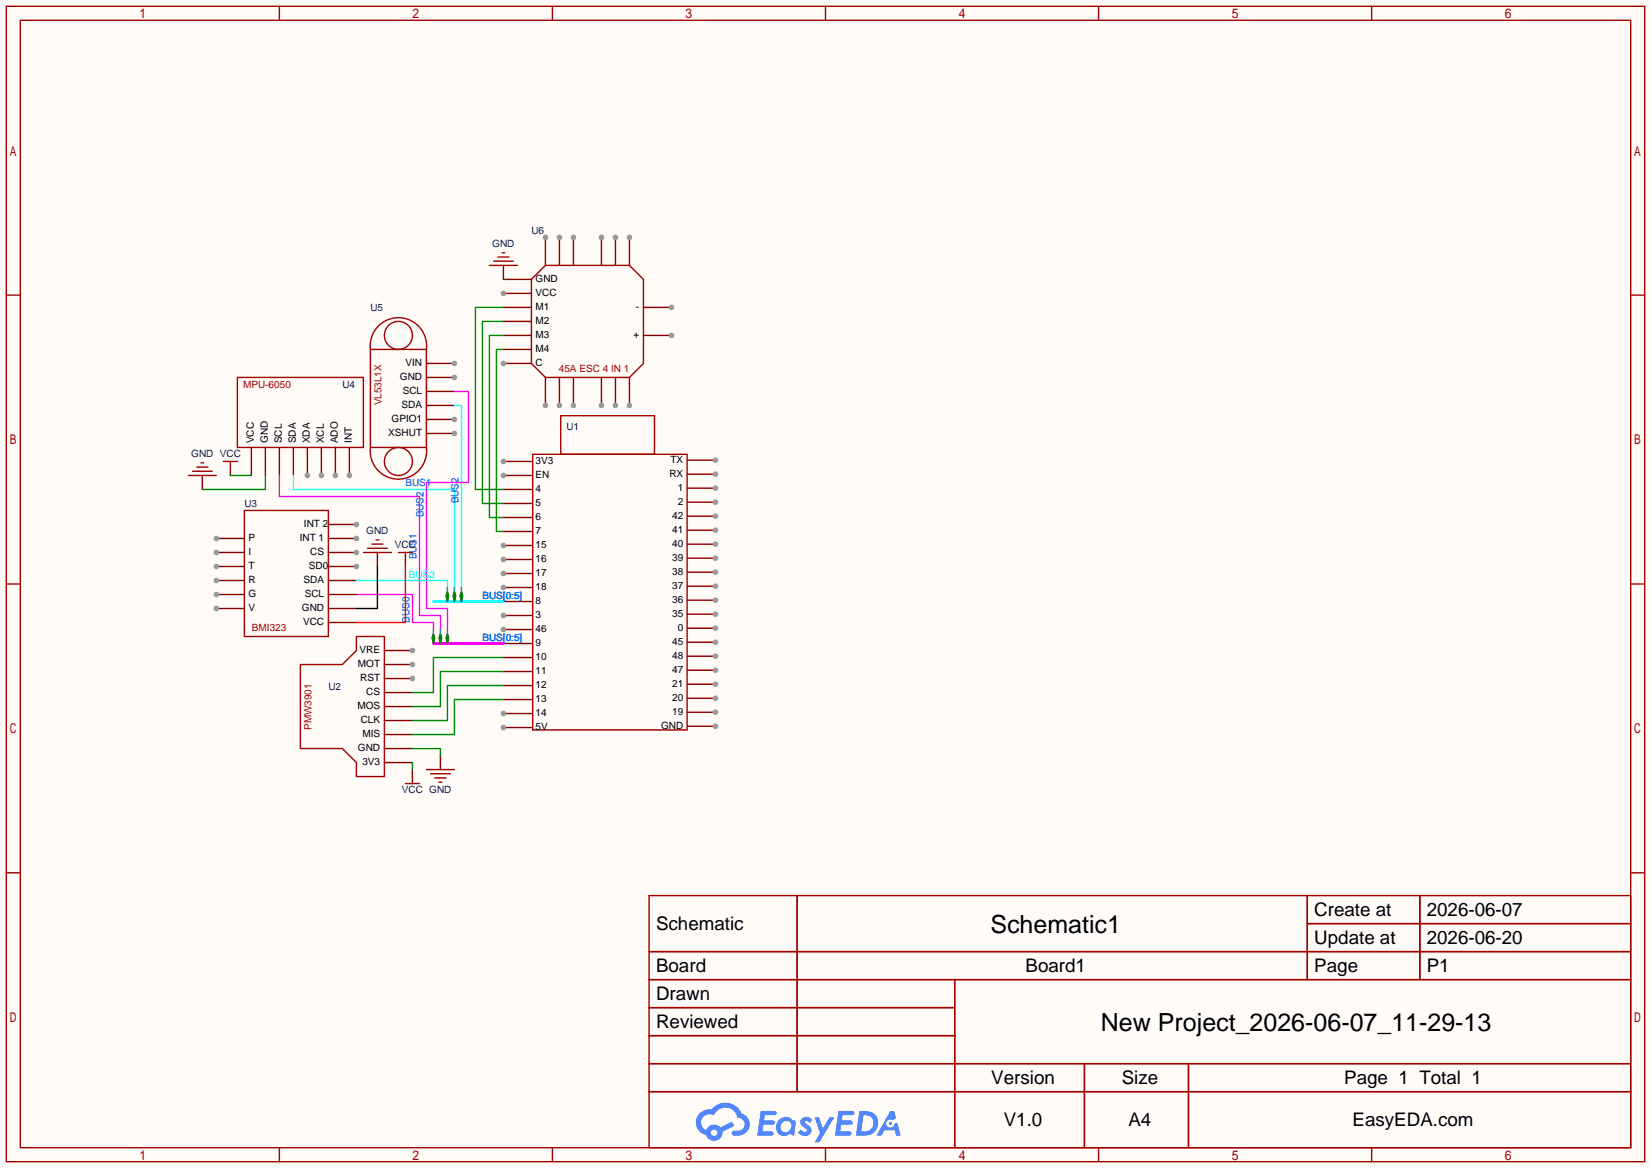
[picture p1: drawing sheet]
<svg xmlns="http://www.w3.org/2000/svg" width="299mm" height="212mm" viewBox="0 0 299 212" stroke-linecap="round" stroke-linejoin="round" font-family="sans-serif">
<path d="M0 0h299.5v211.8h-299.5z" fill="#fffcf7"/>
<g fill="none" stroke="#a10000" stroke-width=".25">
<path d="M1.1 1.1h297.2v209.6h-297.2zM3.7 3.7h292.1v204.5h-292.1zM50.7 1.1v2.6M100.2 1.1v2.6M149.7 1.1v2.6M199.3 1.1v2.6M248.8 1.1v2.6M1.1 53.5h2.6M295.8 53.5h2.5M1.1 105.9h2.6M295.8 105.9h2.5M1.1 158.3h2.6"/>
<path d="M295.8 158.3h2.5M117.7 162.4h178.1v45.8h-178.1zM117.7 172.6h178.1M117.7 177.7h178.1M144.6 162.4v35.6M173.2 177.7v30.5M237.1 162.4v15.3M237.1 167.5h58.7M257.5 162.4v15.3M117.7 182.8h55.5M117.7 192.9h178.1M117.7 187.8h55.5"/>
<path d="M117.7 198h178.1M196.7 192.9v15.3M215.6 192.9v15.3M50.7 208.2v2.5M100.2 208.2v2.5M149.7 208.2v2.5M199.3 208.2v2.5M248.8 208.2v2.5"/>
</g>
<g fill="#5487ff">
<path d="M145.5 202.8a1.3 1.3 0 0 1 1.8 .3l-.4 .6a.54 .54 0 0 0-.9-.2l.1 .2a1.58 1.58 0 0 1 1.1 1.6 1.43 1.43 0 0 1-2.5 .1l.5-.6a.64 .64 0 0 0 .5 .5 .64 .64 0 0 0 .7-.3l-.2-.2a1.6 1.6 0 0 1-1-1.6z"/>
<path d="M147.7 202.7h.9l.7 1.9 1.1-1.9h.9l-2.7 4.5h-.9l1-1.7z"/>
<path d="M138 201.5h1.6a1.31 1.31 0 0 1 1.2 .2 .4 .4 0 0 1-.3 .6h-1.8l-.1 .9h1.6a.4 .4 0 0 1 .4 .4 .4 .4 0 0 1-.4 .4h-1.7l-.2 1.2h.8a1.23 1.23 0 0 1 1.2 .2 .39 .39 0 0 1-.3 .6h-2.7z"/>
<path d="M152.1 201.5h1.6a1.32 1.32 0 0 1 1.3 .2 .39 .39 0 0 1-.4 .6h-1.7l-.2 .9h1.7a.4 .4 0 0 1 .3 .4 .4 .4 0 0 1-.4 .4h-1.7l-.2 1.2h.8a1.23 1.23 0 0 1 1.2 .2 .39 .39 0 0 1-.3 .6h-2.7z"/>
<path d="M161.5 201.5h.7l.4 1.3-.7 .4a.75 .75 0 0 0-1.1 .3 .75 .75 0 0 0 .5 1 .75 .75 0 0 0 .9-.6l.6-.3 .6 2.4h-.9l-.2-1h-1.9l-.5 1h-.9z"/>
<path d="M155.9 201.5l-.7 4.5h1.5a2.27 2.27 0 0 0 2.6-2.3 2.27 2.27 0 0 0-2.7-2.2zM156.6 202.3a1.5 1.5 0 0 1 1.8 1.5 1.5 1.5 0 0 1-1.9 1.4h-.3z"/>
<path d="M141.3 203.1a1.62 1.62 0 0 0-.4 2.1 1.62 1.62 0 0 0 2 .7l.4-.3 .3 .3 .5 .1 .3-2.5-.2-.3h-.4a1.58 1.58 0 0 0-2.5-.1zM141.9 203.6a.99 .99 0 0 1 1.6 .3 .99 .99 0 0 1-.9 1.4 .94 .94 0 0 1-1-.5 .94 .94 0 0 1 .3-1.2z"/>
<path d="M126.9 201.9a2.37 2.37 0 0 0 1.2 4 1.54 1.54 0 0 0 1.7 1 1.54 1.54 0 0 0 1.3-1.6l2.1-1.1-.5-.8-2 1.1a1.57 1.57 0 0 0-2.6 .4 1.5 1.5 0 0 1-.8-2.1 1.5 1.5 0 0 1 2.2-.5 2.23 2.23 0 0 1 2.3-1.4 2.23 2.23 0 0 1 2 1.8 1.16 1.16 0 0 1 1.2 1.1 1.16 1.16 0 0 1-1 1.3h-.7a.47 .47 0 0 0-.6 .3 .47 .47 0 0 0 .4 .6 2.23 2.23 0 0 0 2.3-.7 2.23 2.23 0 0 0 .4-2.3 2.16 2.16 0 0 0-1.3-1.1 3.2 3.2 0 0 0-5.4-.7l-1.2 .1zM129 205.4a.58 .58 0 0 1 1.1 0 .58 .58 0 0 1-1.1 0z"/>
<circle cx="161.5" cy="203.8" r=".28"/>
</g>
<path d="M101.7 75.4h17v7h-17zM96.6 82.4h28v50h-28z" fill="none" stroke="#a10000" stroke-width=".25"/>
<path d="M91.3 83.7h5.1" fill="none" stroke="#870000" stroke-width=".25"/>
<circle cx="91.3" cy="83.7" r=".51" fill="#999"/>
<path d="M91.3 86.2h5.1" fill="none" stroke="#870000" stroke-width=".25"/>
<circle cx="91.3" cy="86.2" r=".51" fill="#999"/>
<path d="M91.3 88.8h5.1M91.3 91.3h5.1M91.3 93.9h5.1M91.3 96.4h5.1M91.3 98.9h5.1" fill="none" stroke="#870000" stroke-width=".25"/>
<circle cx="91.3" cy="98.9" r=".51" fill="#999"/>
<path d="M91.3 101.5h5.1" fill="none" stroke="#870000" stroke-width=".25"/>
<circle cx="91.3" cy="101.5" r=".51" fill="#999"/>
<path d="M91.3 104h5.1" fill="none" stroke="#870000" stroke-width=".25"/>
<circle cx="91.3" cy="104" r=".51" fill="#999"/>
<path d="M91.3 106.6h5.1" fill="none" stroke="#870000" stroke-width=".25"/>
<circle cx="91.3" cy="106.6" r=".51" fill="#999"/>
<path d="M91.3 109.1h5.1M91.3 111.6h5.1" fill="none" stroke="#870000" stroke-width=".25"/>
<circle cx="91.3" cy="111.6" r=".51" fill="#999"/>
<path d="M91.3 114.2h5.1" fill="none" stroke="#870000" stroke-width=".25"/>
<circle cx="91.3" cy="114.2" r=".51" fill="#999"/>
<path d="M91.3 116.7h5.1M91.3 119.3h5.1M91.3 121.8h5.1M91.3 124.3h5.1M91.3 126.9h5.1M91.3 129.4h5.1" fill="none" stroke="#870000" stroke-width=".25"/>
<circle cx="91.3" cy="129.4" r=".51" fill="#999"/>
<path d="M91.3 132h5.1" fill="none" stroke="#870000" stroke-width=".25"/>
<circle cx="91.3" cy="132" r=".51" fill="#999"/>
<path d="M124.7 83.5h5.1" fill="none" stroke="#870000" stroke-width=".25"/>
<circle cx="129.8" cy="83.5" r=".51" fill="#999"/>
<path d="M124.7 86h5.1" fill="none" stroke="#870000" stroke-width=".25"/>
<circle cx="129.8" cy="86" r=".51" fill="#999"/>
<path d="M124.7 88.5h5.1" fill="none" stroke="#870000" stroke-width=".25"/>
<circle cx="129.8" cy="88.5" r=".51" fill="#999"/>
<path d="M124.7 91.1h5.1" fill="none" stroke="#870000" stroke-width=".25"/>
<circle cx="129.8" cy="91.1" r=".51" fill="#999"/>
<path d="M124.7 93.6h5.1" fill="none" stroke="#870000" stroke-width=".25"/>
<circle cx="129.8" cy="93.6" r=".51" fill="#999"/>
<path d="M124.7 96.2h5.1" fill="none" stroke="#870000" stroke-width=".25"/>
<circle cx="129.8" cy="96.2" r=".51" fill="#999"/>
<path d="M124.7 98.7h5.1" fill="none" stroke="#870000" stroke-width=".25"/>
<circle cx="129.8" cy="98.7" r=".51" fill="#999"/>
<path d="M124.7 101.2h5.1" fill="none" stroke="#870000" stroke-width=".25"/>
<circle cx="129.8" cy="101.2" r=".51" fill="#999"/>
<path d="M124.7 103.8h5.1" fill="none" stroke="#870000" stroke-width=".25"/>
<circle cx="129.8" cy="103.8" r=".51" fill="#999"/>
<path d="M124.7 106.3h5.1" fill="none" stroke="#870000" stroke-width=".25"/>
<circle cx="129.8" cy="106.3" r=".51" fill="#999"/>
<path d="M124.7 108.9h5.1" fill="none" stroke="#870000" stroke-width=".25"/>
<circle cx="129.8" cy="108.9" r=".51" fill="#999"/>
<path d="M124.7 111.4h5.1" fill="none" stroke="#870000" stroke-width=".25"/>
<circle cx="129.8" cy="111.4" r=".51" fill="#999"/>
<path d="M124.7 113.9h5.1" fill="none" stroke="#870000" stroke-width=".25"/>
<circle cx="129.8" cy="113.9" r=".51" fill="#999"/>
<path d="M124.7 116.5h5.1" fill="none" stroke="#870000" stroke-width=".25"/>
<circle cx="129.8" cy="116.5" r=".51" fill="#999"/>
<path d="M124.7 119h5.1" fill="none" stroke="#870000" stroke-width=".25"/>
<circle cx="129.8" cy="119" r=".51" fill="#999"/>
<path d="M124.7 121.6h5.1" fill="none" stroke="#870000" stroke-width=".25"/>
<circle cx="129.8" cy="121.6" r=".51" fill="#999"/>
<path d="M124.7 124.1h5.1" fill="none" stroke="#870000" stroke-width=".25"/>
<circle cx="129.8" cy="124.1" r=".51" fill="#999"/>
<path d="M124.7 126.6h5.1" fill="none" stroke="#870000" stroke-width=".25"/>
<circle cx="129.8" cy="126.6" r=".51" fill="#999"/>
<path d="M124.7 129.2h5.1" fill="none" stroke="#870000" stroke-width=".25"/>
<circle cx="129.8" cy="129.2" r=".51" fill="#999"/>
<path d="M124.7 131.7h5.1" fill="none" stroke="#870000" stroke-width=".25"/>
<circle cx="129.8" cy="131.7" r=".51" fill="#999"/>
<path d="M69.7 138.3h5.1M69.7 135.8h5.1M69.7 133.2h5.1M69.7 130.7h5.1M69.7 128.1h5.1M69.7 125.6h5.1M69.7 123.1h5.1" fill="none" stroke="#870000" stroke-width=".25"/>
<circle cx="74.8" cy="123.1" r=".51" fill="#999"/>
<path d="M69.7 120.5h5.1" fill="none" stroke="#870000" stroke-width=".25"/>
<circle cx="74.8" cy="120.5" r=".51" fill="#999"/>
<path d="M69.7 118h5.1" fill="none" stroke="#870000" stroke-width=".25"/>
<circle cx="74.8" cy="118" r=".51" fill="#999"/>
<path d="M54.5 120.5h7.6l2.5-2.5v-2.6h5.1v25.4h-5.1v-2.5l-2.5-2.5h-7.6zM77.3 139.6h5.1M73.5 142.1h2.6M74.8 140.8v1.3M78.1 140.3h3.6M78.9 141.1h2M79.6 141.9h.5" fill="none" stroke="#a10000" stroke-width=".25"/>
<path d="M91.3 119.3h-12.7v6.3h-3.8M74.8 135.8h5.1v1.2M74.8 138.3v1.3M91.3 126.9h-8.9v6.3h-7.6M91.3 124.3h-10.1v6.4h-6.4M91.3 121.8h-11.4v6.3h-5.1" fill="none" stroke="#008700" stroke-width=".25"/>
<path d="M45.6 81.2v5M48.1 81.2v5M50.7 81.2v5M53.2 81.2v5M55.8 81.2v5M74.8 139.6v1.2M79.9 137v2.6" fill="none" stroke="#870000" stroke-width=".25"/>
<path d="M78.6 116.7h12.7" fill="none" stroke="#f0f" stroke-width=".51"/>
<path d="M78.6 109.1h12.7" fill="none" stroke="#0ff" stroke-width=".51"/>
<path d="M64.6 107.8h10.2v5.1h3.8v1.3" fill="none" stroke="#f0f" stroke-width=".25"/>
<path d="M78.6 114.9l.3 .8-.3 1-.2-1z" fill="#008700" stroke="#008700" stroke-width=".25"/>
<path d="M78.6 114.2v.7" fill="none" stroke="#008080" stroke-width=".25"/>
<circle cx="55.8" cy="86.2" r=".51" fill="#999"/>
<path d="M58.3 81.2v5" fill="none" stroke="#870000" stroke-width=".25"/>
<circle cx="58.3" cy="86.2" r=".51" fill="#999"/>
<path d="M60.8 81.2v5" fill="none" stroke="#870000" stroke-width=".25"/>
<circle cx="60.8" cy="86.2" r=".51" fill="#999"/>
<path d="M63.4 81.2v5" fill="none" stroke="#870000" stroke-width=".25"/>
<circle cx="63.4" cy="86.2" r=".51" fill="#999"/>
<path d="M43.1 68.5h22.8v12.7h-22.8zM34.2 86.2h5M34.9 85.5h3.6M35.7 84.7h2M36.4 83.9h.6M40.5 83.7h2.6M41.8 83.7v1.3" fill="none" stroke="#a10000" stroke-width=".25"/>
<path d="M53.2 86.2v2.6h29.2v17.8" fill="none" stroke="#0ff" stroke-width=".25"/>
<g fill="#008700" stroke="#008700" stroke-width=".25">
<path d="M82.4 107.3l.3 .8-.3 1-.2-1z"/>
<path d="M79.9 114.9l.2 .8-.2 1-.3-1z"/>
</g>
<path d="M79.9 114.2v.7M82.4 106.6v.7" fill="none" stroke="#008080" stroke-width=".25"/>
<path d="M50.7 86.2v3.8h25.4v21.6h3.8v2.6" fill="none" stroke="#f0f" stroke-width=".25"/>
<path d="M77.3 78.6h5.1M36.7 86.2v2.6M41.8 85v1.2" fill="none" stroke="#870000" stroke-width=".25"/>
<path d="M41.8 86.2h3.8M48.1 86.2v2.6h-11.4" fill="none" stroke="#008700" stroke-width=".25"/>
<circle cx="82.4" cy="78.6" r=".51" fill="#999"/>
<path d="M77.3 76.1h5.1" fill="none" stroke="#870000" stroke-width=".25"/>
<circle cx="82.4" cy="76.1" r=".51" fill="#999"/>
<path d="M77.3 73.5h5.1M77.3 71h5.1M77.3 68.5h5.1" fill="none" stroke="#870000" stroke-width=".25"/>
<circle cx="82.4" cy="68.5" r=".51" fill="#999"/>
<path d="M77.3 65.9h5.1" fill="none" stroke="#870000" stroke-width=".25"/>
<circle cx="82.4" cy="65.9" r=".51" fill="#999"/>
<g fill="none" stroke="#a10000" stroke-width=".25">
<path d="M67.2 63.4h10.1v17.8h-10.1zM67.2 63.4a5.1 5.1 0 0 1 5.1-5.8 5.1 5.1 0 0 1 5 5.8M67.2 81.2a5.1 5.1 0 0 0 5.1 5.7 5.1 5.1 0 0 0 5-5.7"/>
<circle cx="72.3" cy="60.8" r="2.54"/>
<circle cx="72.3" cy="83.7" r="2.54"/>
</g>
<path d="M82.4 73.5h1.3v33.1" fill="none" stroke="#0ff" stroke-width=".25"/>
<g fill="#008700" stroke="#008700" stroke-width=".25">
<path d="M83.7 107.3l.2 .8-.2 1-.3-1z"/>
<path d="M81.2 114.9l.2 .8-.2 1-.3-1z"/>
</g>
<path d="M81.2 114.2v.7M83.7 106.6v.7" fill="none" stroke="#008080" stroke-width=".25"/>
<path d="M82.4 71h2.6v16.5h-7.7v22.9h3.9v3.8" fill="none" stroke="#f0f" stroke-width=".25"/>
<path d="M98.9 43.1v5" fill="none" stroke="#870000" stroke-width=".25"/>
<circle cx="98.9" cy="43.1" r=".51" fill="#999"/>
<path d="M101.5 43.1v5" fill="none" stroke="#870000" stroke-width=".25"/>
<circle cx="101.5" cy="43.1" r=".51" fill="#999"/>
<path d="M104 43.1v5" fill="none" stroke="#870000" stroke-width=".25"/>
<circle cx="104" cy="43.1" r=".51" fill="#999"/>
<path d="M109.1 43.1v5" fill="none" stroke="#870000" stroke-width=".25"/>
<circle cx="109.1" cy="43.1" r=".51" fill="#999"/>
<path d="M111.6 43.1v5" fill="none" stroke="#870000" stroke-width=".25"/>
<circle cx="111.6" cy="43.1" r=".51" fill="#999"/>
<path d="M114.2 43.1v5" fill="none" stroke="#870000" stroke-width=".25"/>
<circle cx="114.2" cy="43.1" r=".51" fill="#999"/>
<path d="M98.9 68.5v5" fill="none" stroke="#870000" stroke-width=".25"/>
<circle cx="98.9" cy="73.5" r=".51" fill="#999"/>
<path d="M101.5 68.5v5" fill="none" stroke="#870000" stroke-width=".25"/>
<circle cx="101.5" cy="73.5" r=".51" fill="#999"/>
<path d="M104 68.5v5" fill="none" stroke="#870000" stroke-width=".25"/>
<circle cx="104" cy="73.5" r=".51" fill="#999"/>
<path d="M109.1 68.5v5" fill="none" stroke="#870000" stroke-width=".25"/>
<circle cx="109.1" cy="73.5" r=".51" fill="#999"/>
<path d="M111.6 68.5v5" fill="none" stroke="#870000" stroke-width=".25"/>
<circle cx="111.6" cy="73.5" r=".51" fill="#999"/>
<path d="M114.2 68.5v5" fill="none" stroke="#870000" stroke-width=".25"/>
<circle cx="114.2" cy="73.5" r=".51" fill="#999"/>
<path d="M91.3 50.7h5.1M91.3 53.2h5.1" fill="none" stroke="#870000" stroke-width=".25"/>
<circle cx="91.3" cy="53.2" r=".51" fill="#999"/>
<path d="M91.3 55.8h5.1M91.3 58.3h5.1M91.3 60.8h5.1M91.3 63.4h5.1M91.3 65.9h5.1" fill="none" stroke="#870000" stroke-width=".25"/>
<circle cx="91.3" cy="65.9" r=".51" fill="#999"/>
<path d="M96.4 50.7l2.5-2.6h15.3l2.5 2.6v15.2l-2.5 2.6h-15.3l-2.5-2.6z" fill="none" stroke="#a10000" stroke-width=".25"/>
<path d="M116.7 55.8h5.1" fill="none" stroke="#870000" stroke-width=".25"/>
<circle cx="121.8" cy="55.8" r=".51" fill="#999"/>
<path d="M116.7 60.8h5.1" fill="none" stroke="#870000" stroke-width=".25"/>
<circle cx="121.8" cy="60.8" r=".51" fill="#999"/>
<path d="M91.3 50.7h.1M91.3 58.3h-3.8v33h3.8M91.3 55.8h-5.1v33h5.1M91.3 63.4h-1.3v33h1.3M91.3 60.8h-2.5v33.1h2.5" fill="none" stroke="#008700" stroke-width=".25"/>
<path d="M91.3 48.1v2.6M59.6 112.9h5M59.6 110.4h5M59.6 107.8h5M59.6 105.3h5M59.6 102.7h5" fill="none" stroke="#870000" stroke-width=".25"/>
<path d="M88.8 48.1h5.1M89.5 47.4h3.6M90.3 46.6h2M91.1 45.8h.5" fill="none" stroke="#a10000" stroke-width=".25"/>
<circle cx="64.6" cy="102.7" r=".51" fill="#999"/>
<path d="M59.6 100.2h5" fill="none" stroke="#870000" stroke-width=".25"/>
<circle cx="64.6" cy="100.2" r=".51" fill="#999"/>
<path d="M59.6 97.7h5" fill="none" stroke="#870000" stroke-width=".25"/>
<circle cx="64.6" cy="97.7" r=".51" fill="#999"/>
<path d="M59.6 95.1h5" fill="none" stroke="#870000" stroke-width=".25"/>
<circle cx="64.6" cy="95.1" r=".51" fill="#999"/>
<path d="M39.2 110.4h5.1" fill="none" stroke="#870000" stroke-width=".25"/>
<circle cx="39.2" cy="110.4" r=".51" fill="#999"/>
<path d="M39.2 107.8h5.1" fill="none" stroke="#870000" stroke-width=".25"/>
<circle cx="39.2" cy="107.8" r=".51" fill="#999"/>
<path d="M39.2 105.3h5.1" fill="none" stroke="#870000" stroke-width=".25"/>
<circle cx="39.2" cy="105.3" r=".51" fill="#999"/>
<path d="M39.2 102.7h5.1" fill="none" stroke="#870000" stroke-width=".25"/>
<circle cx="39.2" cy="102.7" r=".51" fill="#999"/>
<path d="M39.2 100.2h5.1" fill="none" stroke="#870000" stroke-width=".25"/>
<circle cx="39.2" cy="100.2" r=".51" fill="#999"/>
<path d="M39.2 97.7h5.1" fill="none" stroke="#870000" stroke-width=".25"/>
<circle cx="39.2" cy="97.7" r=".51" fill="#999"/>
<path d="M44.3 92.6h15.3v22.8h-15.3zM66.7 99.4h3.5M67.4 98.7h2.1M68.2 97.9h.5M65.9 100.2h5.1M72.3 100.2h2.5M73.5 100.2v1.3" fill="none" stroke="#a10000" stroke-width=".25"/>
<path d="M64.6 105.3h16.6v1.3" fill="none" stroke="#0ff" stroke-width=".25"/>
<path d="M81.2 107.3l.2 .8-.2 1-.3-1z" fill="#008700" stroke="#008700" stroke-width=".25"/>
<path d="M81.2 106.6v.7" fill="none" stroke="#008080" stroke-width=".25"/>
<path d="M68.5 100.2v2.5M73.5 101.5v1.2" fill="none" stroke="#870000" stroke-width=".25"/>
<path d="M68.5 102.7v7.7h-3.9" fill="none" stroke="#000" stroke-width=".25"/>
<path d="M73.5 102.7v10.2h-8.9" fill="none" stroke="#f00" stroke-width=".25"/>
<g font-size="4.5">
<text x="179.6" y="169.2">Schematic1</text>
<text x="199.7" y="187">New Project_2026-06-07_11-29-13</text>
</g>
<g font-size="3.4">
<text x="238.4" y="166.1">Create at</text>
<text x="258.8" y="166.1">2026-06-07</text>
<text x="119" y="168.7">Schematic</text>
<text x="238.4" y="171.2">Update at</text>
<text x="258.8" y="171.2">2026-06-20</text>
<text x="119" y="176.3">Board</text>
<text x="186" y="176.3">Board1</text>
<text x="238.4" y="176.3">Page</text>
<text x="258.8" y="176.3">P1</text>
<text x="119" y="181.4">Drawn</text>
<text x="119" y="186.5">Reviewed</text>
<text x="179.8" y="196.6">Version</text>
<text x="203.5" y="196.6">Size</text>
<text x="243.8" y="196.6">Page 1 Total 1</text>
<text x="182.1" y="204.2">V1.0</text>
<text x="204.7" y="204.2">A4</text>
<text x="245.3" y="204.2">EasyEDA.com</text>
</g>
<g font-size="1.8" fill="#000080">
<text x="89.3" y="44.8">GND</text>
<text x="96.4" y="42.5">U6</text>
<text x="67.2" y="56.5">U5</text>
<text x="62.1" y="70.4">U4</text>
<text x="34.7" y="82.9">GND VCC</text>
<text x="102.7" y="78.1">U1</text>
<text x="44.3" y="92">U3</text>
<text x="66.4" y="96.9">GND</text>
<text x="71.6" y="99.4">VCC</text>
<text x="59.6" y="125.1">U2</text>
<text x="72.9" y="143.9">VCC GND</text>
</g>
<g font-size="1.8">
<text x="97.2" y="51.1">GND</text>
<text x="97.2" y="53.7">VCC</text>
<text x="97.2" y="56.2">M1</text>
<text x="97.2" y="58.8">M2</text>
<text x="115.3" y="56.2">-</text>
<text x="97.2" y="61.3">M3</text>
<text x="97.2" y="63.8">M4</text>
<text x="114.9" y="61.3">+</text>
<text x="72.5" y="68.9">GND</text>
<text x="73.1" y="71.5">SCL</text>
<text x="73.6" y="66.4">VIN</text>
<text x="97.2" y="66.4">C</text>
<text x="71" y="76.5">GPIO1</text>
<text x="72.9" y="74">SDA</text>
<text x="46.1" y="80.4" transform="rotate(-90 46.1 80.4)">VCC</text>
<text x="48.6" y="80.4" transform="rotate(-90 48.6 80.4)">GND</text>
<text x="51.1" y="80.4" transform="rotate(-90 51.1 80.4)">SCL</text>
<text x="53.7" y="80.4" transform="rotate(-90 53.7 80.4)">SDA</text>
<text x="56.2" y="80.4" transform="rotate(-90 56.2 80.4)">XDA</text>
<text x="58.8" y="80.4" transform="rotate(-90 58.8 80.4)">XCL</text>
<text x="61.3" y="80.4" transform="rotate(-90 61.3 80.4)">ADO</text>
<text x="63.8" y="80.4" transform="rotate(-90 63.8 80.4)">INT</text>
<text x="70.4" y="79.1">XSHUT</text>
<text x="121.6" y="83.9">TX</text>
<text x="97.2" y="84.2">3V3</text>
<text x="97.2" y="86.7">EN</text>
<text x="97.2" y="89.2">4</text>
<text x="121.4" y="86.5">RX</text>
<text x="122.9" y="89">1</text>
<text x="55.1" y="95.6">INT 2</text>
<text x="97.2" y="91.8">5</text>
<text x="97.2" y="94.3">6</text>
<text x="121.9" y="94.1">42</text>
<text x="122.9" y="91.5">2</text>
<text x="45.1" y="100.7">I</text>
<text x="45.1" y="98.1">P</text>
<text x="54.4" y="98.1">INT 1</text>
<text x="56.3" y="100.7">CS</text>
<text x="97.2" y="96.9">7</text>
<text x="97.2" y="99.4">15</text>
<text x="97.2" y="101.9">16</text>
<text x="121.9" y="96.6">41</text>
<text x="121.9" y="99.2">40</text>
<text x="121.9" y="101.7">39</text>
<text x="45.1" y="105.8">R</text>
<text x="45.1" y="103.2">T</text>
<text x="55.1" y="105.8">SDA</text>
<text x="56" y="103.2">SD0</text>
<text x="97.2" y="104.5">17</text>
<text x="97.2" y="107">18</text>
<text x="121.9" y="104.2">38</text>
<text x="121.9" y="106.8">37</text>
<text x="45.1" y="110.8">V</text>
<text x="45.1" y="108.3">G</text>
<text x="54.8" y="110.8">GND</text>
<text x="55" y="113.4">VCC</text>
<text x="55.3" y="108.3">SCL</text>
<text x="97.2" y="109.6">8</text>
<text x="97.2" y="112.1">3</text>
<text x="121.9" y="109.3">36</text>
<text x="121.9" y="111.9">35</text>
<text x="65.2" y="118.5">VRE</text>
<text x="97.2" y="114.6">46</text>
<text x="97.2" y="117.2">9</text>
<text x="97.2" y="119.7">10</text>
<text x="121.9" y="116.9">45</text>
<text x="121.9" y="119.5">48</text>
<text x="122.9" y="114.4">0</text>
<text x="64.9" y="121">MOT</text>
<text x="65.3" y="123.5">RST</text>
<text x="97.2" y="122.3">11</text>
<text x="97.2" y="124.8">12</text>
<text x="121.9" y="122">47</text>
<text x="121.9" y="124.6">21</text>
<text x="64.8" y="128.6">MOS</text>
<text x="65.4" y="131.2">CLK</text>
<text x="66.4" y="126.1">CS</text>
<text x="97.2" y="127.3">13</text>
<text x="97.2" y="129.9">14</text>
<text x="121.9" y="127.1">20</text>
<text x="121.9" y="129.6">19</text>
<text x="64.9" y="136.2">GND</text>
<text x="65.7" y="133.7">MIS</text>
<text x="97.2" y="132.4">5V</text>
<text x="119.9" y="132.2">GND</text>
<text x="65.7" y="138.8">3V3</text>
</g>
<g font-size="1.8" fill="#a00000">
<text x="44.1" y="70.4">MPU-6050</text>
<text x="101.4" y="67.4">45A ESC 4 IN 1</text>
<text x="69.2" y="73.5" transform="rotate(-90 69.2 73.5)">VL53L1X</text>
<text x="45.7" y="114.4">BMI323</text>
<text x="56.5" y="132.4" transform="rotate(-90 56.5 132.4)">PMW3901</text>
</g>
<g font-size="1.8" fill="#00f">
<text x="73.5" y="88.2">BUS1</text>
<text x="76.8" y="93.9" transform="rotate(-90 76.8 93.9)">BUS2</text>
<text x="83.1" y="91.3" transform="rotate(-90 83.1 91.3)">BUS2</text>
<text x="75.5" y="101.5" transform="rotate(-90 75.5 101.5)">BUS1</text>
<text x="74.3" y="112.9" transform="rotate(-90 74.3 112.9)">BUS0</text>
<text x="87.5" y="108.5">BUS[0:5]</text>
<text x="87.5" y="116.2">BUS[0:5]</text>
</g>
<text font-size="1.8" fill="#0ff" x="74.2" y="104.7">BUS3</text>
</svg>
